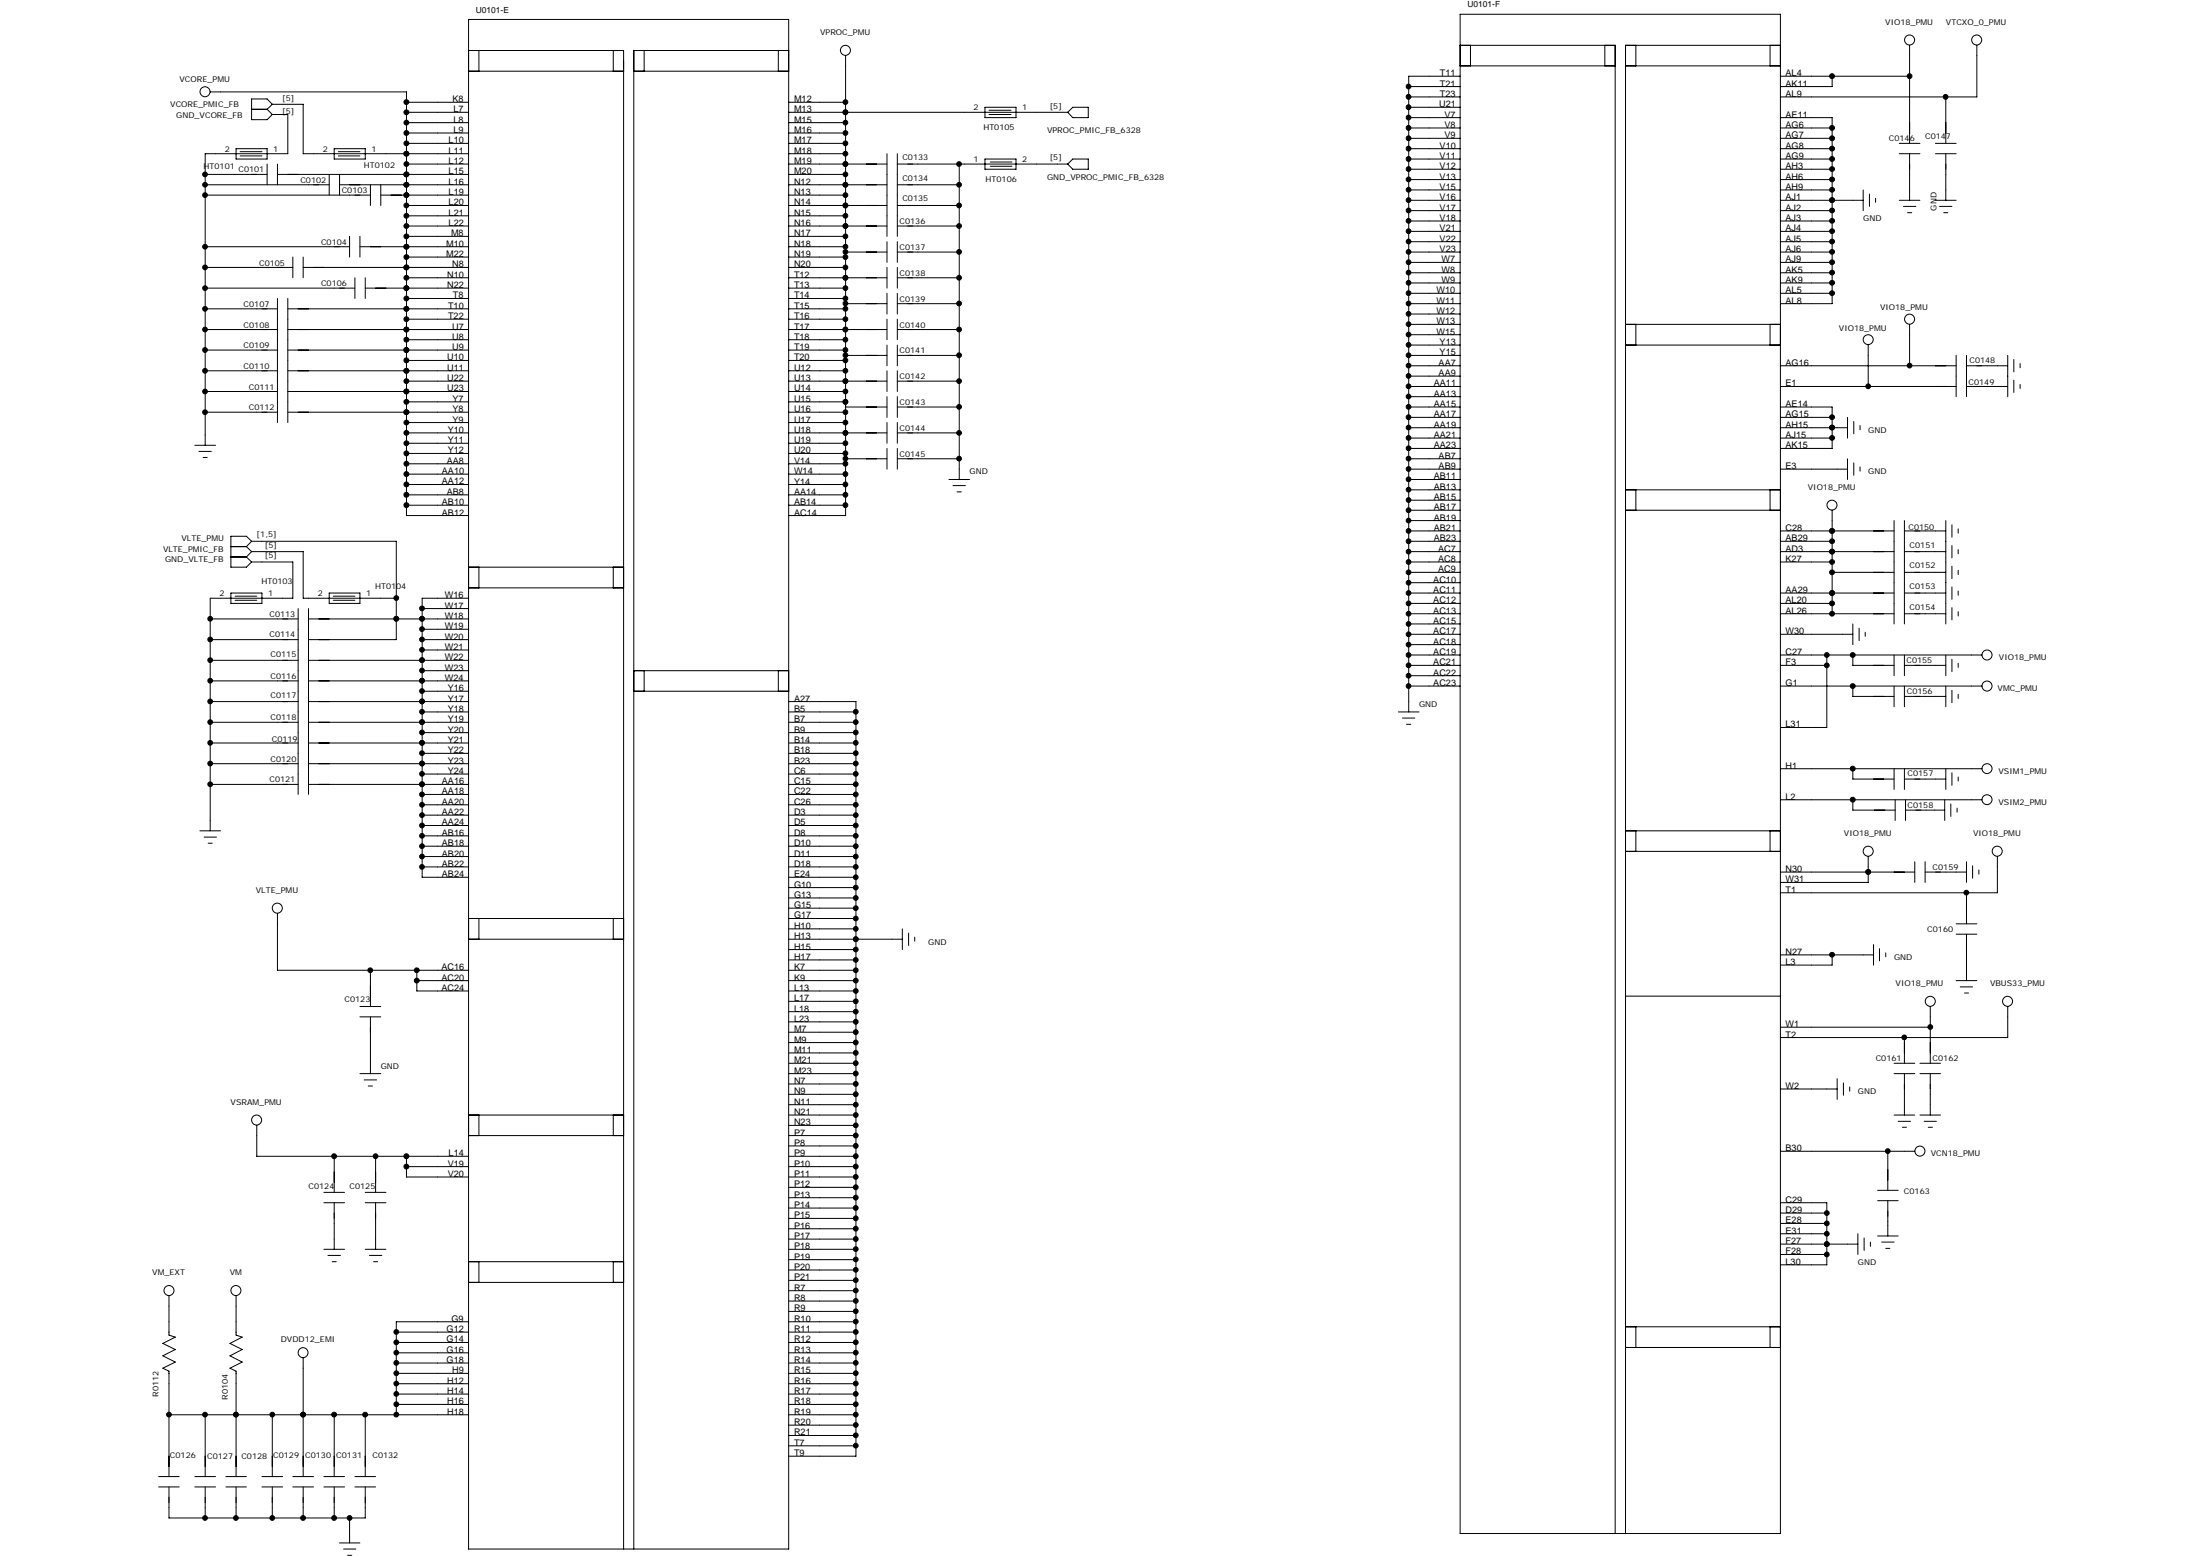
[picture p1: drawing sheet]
<svg xmlns="http://www.w3.org/2000/svg" width="297mm" height="210mm" viewBox="0 0 297 210" stroke-linecap="round" stroke-linejoin="round" font-family="sans-serif">
<g fill="none" stroke="#000" stroke-width=".14">
<path d="M28.4 12.4h26.5v1.4M34 14.8h2.1M36.1 14.8l.7 .7M36.8 14.1h4.1v6.6h22.4M36.8 15.5h2.1v5.2h-11.2v39.4M36.8 14.1l-.7 .7M36.8 14.1l-.7-.7h-2.1v2.8h2.1l.7-.7M54.9 13.8v1.4h8.4M54.9 13.8h8.4M54.9 16.6h8.4M54.9 17.9h8.4M54.9 19.3h8.4"/>
<path d="M54.9 15.2v8.3M63.3 2.6h43.2v206.4h-43.2zM63.3 6.8h20.9v202.2M63.3 9.6h20.9M64.7 6.8v2.8M82.8 6.8v2.8M85.6 9.6h20.9M87 6.8v2.8M105.1 6.8v2.8M106.5 16.6h7.7v1.3M106.5 15.2h37.7M106.5 6.8h-20.9v202.2"/>
<path d="M106.5 13.8h7.7M106.5 17.9h7.7M106.5 19.3h7.7M114.2 17.9v51.7h-7.7M114.2 7.5v9.1M133 14.5h4.2v1.4h-4.2zM133.5 15.5h3M133.5 14.9h3M144.2 15.2l.6-.7h2.1v1.4h-2.1zM190.2 13.1h6.9M190.2 18.7h6.9M190.2 11.7h6.9"/>
<path d="M190.2 15.9h6.9M190.2 17.3h6.9M190.2 14.5h6.9M197.1 1.9h43.3v205h-43.3zM197.1 6.1h21v200.8M197.1 8.9h21M197.1 10.3h-6.9v16.7M198.5 6.1v2.8M216.7 6.1v2.8M219.5 8.9h20.9M220.9 6.1v2.8M239 6.1v2.8"/>
<path d="M240.4 6.1h-20.9v200.8M240.4 10.3h17.4M240.4 18.7h7M240.4 15.9h7v25.1h-7M240.4 17.3h7M247.4 10.3v1.4h-7M256.4 19.3h2.8M257.8 6.1v13.2M261.3 19.3h2.8M262.7 13.1v6.2M266.9 6.1v7h-26.5M27.7 23.5h8.4"/>
<path d="M27.7 36.1h11.8M27.7 24.9h16.7M27.7 26.3h22.3M27.7 33.3h19.5M27.7 38.9h20.2M31.9 20.1h4.2v1.4h-4.2zM32.4 21h3M32.4 20.5h3M36.1 22.1v2.8M37.5 23.5h25.8M37.5 22.1v2.8M39.5 34.7v2.8"/>
<path d="M40.9 34.7v2.8M44.4 23.5v2.8M45.1 20.1h4.2v1.4h-4.2zM45.7 21h2.9M45.7 20.5h2.9M45.8 24.9h17.5M45.8 23.5v2.8M47.2 31.9v2.8M47.9 37.5v2.8M48.6 33.3h14.7M48.6 31.9v2.8M49.3 38.9h14"/>
<path d="M49.3 37.5v2.8M50 24.9v2.8M51.4 26.3h11.9M51.4 24.9v2.8M54.9 23.5v8.4M54.9 23.5h.1M54.9 33.3v2.8h-14M54.9 33.3h.1M54.9 22.1h8.4M54.9 27.7h8.4M54.9 29.1h8.4M54.9 30.5h8.4"/>
<path d="M54.9 34.7h8.4M54.9 37.5v32.1h8.4M54.9 37.5h8.4M63.3 31.9h-8.4v1.4M63.3 36.1h-8.4v1.4M106.5 29.1h7.7M106.5 22.1h13.3M106.5 24.9h13.3M106.5 27.7h13.3M106.5 37.5h13.3M106.5 23.5h7.7M106.5 36.1h7.7"/>
<path d="M106.5 20.7h7.7M106.5 26.3h7.7M106.5 30.5h13.3M106.5 34.7h7.7M106.5 31.9h7.7M106.5 33.3h7.7M106.5 38.9h7.7M114.2 30.5h.1M114.2 34h5.6M119.8 20.7v11.2M119.8 32.6v2.8M119.8 36.1v2.8"/>
<path d="M119.8 39.6v2.8M121.2 22.1h23M121.2 24.9h8.3M121.2 27.7h8.3M121.2 30.5h8.3M121.2 37.5h8.3M121.2 34h8.3M121.2 20.7v11.2M121.2 32.6v2.8M121.2 36.1v2.8M121.2 39.6v2.8M129.5 22.1v42.6"/>
<path d="M133 21.5h4.2v1.3h-4.2zM133.7 22.4h2.9M133.7 21.9h2.9M144.2 22.1l.6-.6h2.1v1.3h-2.1zM190.2 27v1.4h6.9M190.2 31.2v1.4h6.9M190.2 39.6h6.9M190.2 20.1h6.9M190.2 21.5h6.9M190.2 22.8h6.9M190.2 24.2h6.9M190.2 25.6h6.9"/>
<path d="M190.2 27h6.9M190.2 29.8h6.9M190.2 31.2h6.9M190.2 34h6.9M190.2 35.4h6.9M190.2 36.8h6.9M190.2 38.2h6.9M190.2 28.4v2.8M190.2 32.6v16.8M240.4 27h11.2M240.4 39.6h7M240.4 20.1h7"/>
<path d="M240.4 21.5h7M240.4 22.8h7M240.4 24.2h7M240.4 25.6h7M240.4 28.4h7M240.4 29.8h7M240.4 31.2h7M240.4 32.6h7M240.4 34h7M240.4 35.4h7M240.4 36.8h7M240.4 38.2h7"/>
<path d="M247.4 27h.1M251.6 25.6v2.8M252.4 26.2v1.7M253.2 26.8v.5M256.4 20.7h2.8M256.4 27h2.8M257 27.9h1.7M257.6 28.7h.5M257.8 20.7v6.3M261.3 20.7h2.8M261.3 27h2.8M261.9 27.9h1.6"/>
<path d="M262.4 28.7h.6M262.7 20.7v6.3M27.7 47.2h9.8M27.7 52.8h9.8M27.7 55.6h9.8M27.7 41.7h9.8M27.7 44.5h9.8M27.7 50h9.8M37.5 40.3v16.7M38.9 52.8h24.4M38.9 47.2h24.4M38.9 44.5h24.4"/>
<path d="M38.9 41.7h24.4M38.9 50h24.4M38.9 55.6h24.4M38.9 40.3v16.7M54.9 40.3h8.4M54.9 45.8h8.4M54.9 48.6h8.4M54.9 54.2h8.4M54.9 57h8.4M54.9 58.4h8.4M54.9 59.8h8.4M54.9 43.1h8.4"/>
<path d="M54.9 51.4h8.4M106.5 44.5h13.3M106.5 54.2h7.7v.7h5.6M106.5 40.3h7.7M106.5 45.8h7.7M106.5 47.2h7.7M106.5 48.6h7.7M106.5 52.8h7.7M106.5 55.6h7.7M106.5 57h7.7M106.5 58.4h13.3M106.5 59.8h7.7"/>
<path d="M106.5 41.7h7.7M106.5 43.1h7.7M106.5 50h7.7M106.5 51.4h13.3M114.2 58.4h.1M114.2 51.4h.1M114.2 41h5.6M114.2 48h5.6M119.8 43.1v2.7M119.8 46.6v2.8M119.8 50v2.8M119.8 53.5v2.8"/>
<path d="M119.8 57v2.8M121.2 58.4h8.3M121.2 44.5h8.3M121.2 51.4h8.3M121.2 54.9h8.3M121.2 41h8.3M121.2 48h8.3M121.2 43.1v2.7M121.2 46.6v2.8M121.2 50v2.8M121.2 53.5v2.8M121.2 57v2.8"/>
<path d="M190.2 49.4v1.4h6.9M190.2 59.1v1.4h6.9M190.2 49.4h6.9M190.2 43.8h6.9M190.2 46.6h6.9M190.2 52.2h6.9M190.2 54.9h6.9M190.2 59.1h6.9M190.2 41h6.9M190.2 57.7h6.9M190.2 56.3h6.9M190.2 42.4h6.9"/>
<path d="M190.2 45.2h6.9M190.2 48h6.9M190.2 53.5h6.9M190.2 50.8v8.3M219.5 43.8h20.9M219.5 46.6h20.9M220.9 43.8v2.8M239 43.8v2.8M240.4 57.7h9M240.4 49.4h23.7M240.4 52.2h23.7M240.4 54.9h7v5.6h-7"/>
<path d="M240.4 59.1h7M240.4 56.3h7M247.4 57.7h.1M249.4 56.3v2.8M250.3 56.9v1.6M251.1 57.4v.6M252.2 46.6v5.6M257.8 43.8v5.6M264.1 48v5.5M265.5 48v5.5M265.5 49.4h5.6M265.5 52.2h5.6"/>
<path d="M271.1 48v5.5M271.9 48.5v1.7M271.9 51.3v1.7M272.8 49.1v.5M272.8 51.9v.5M26.3 60.1h2.8M26.9 60.9h1.6M27.4 61.7h.6M31.2 75.2h2.1M31.2 73.8h2.1M33.3 75.2l.7 .6M33.3 73.8l.7 .6"/>
<path d="M34 73h19.5v13.3h-11.8M34 74.4h6.9v6.3h12.6M34 75.8h5.5v4.9h-11.1v5.6M34 73l-.7-.6h-2.1v4.1h2.1l.7-.7M34 74.4l-.7 .8M34 73l-.7 .8M54.9 61.2h8.4M54.9 62.6h8.4M54.9 64h8.4M54.9 65.4h8.4M54.9 66.8h8.4M54.9 68.2h8.4"/>
<path d="M63.3 79.3h20.9M63.3 76.5h20.9M64.7 76.5v2.8M82.8 76.5v2.8M106.5 61.2h7.7M106.5 62.6h7.7M106.5 64h7.7M106.5 65.4h7.7M106.5 66.8h7.7M106.5 68.2h7.7M114.2 61.9h5.6M119.8 60.5v2.8"/>
<path d="M121.2 61.9h8.3M121.2 60.5v2.8M128.1 64.7h2.8M128.7 65.5h1.6M129.2 66.4h.6M190.2 64.7v1.4h6.9M190.2 77.2h6.9M190.2 74.4h6.9M190.2 68.9h6.9M190.2 63.3h6.9M190.2 75.8h6.9M190.2 71.6h6.9"/>
<path d="M190.2 73h6.9M190.2 61.9h6.9M190.2 64.7h6.9M190.2 67.5h6.9M190.2 70.3h6.9M190.2 78.6h6.9M190.2 60.5v4.2M190.2 66.1v15.3M219.5 68.9h20.9M219.5 66.1h20.9M220.9 66.1v2.8M239 66.1v2.8"/>
<path d="M240.4 74.4h15.3M240.4 63.3h9M240.4 75.8h7M240.4 71.6h15.3M240.4 73h7M247.4 71.6h.1M247.4 77.2h8.3M247.4 68.9v13.9M249.4 61.9v2.8M250.3 62.5v1.6M251.1 63v.6M255.7 70.3v13.9"/>
<path d="M257.1 70.3v13.9M257.1 77.2h5.6M257.1 74.4h5.6M257.1 71.6h5.6M262.7 70.3v13.9M263.5 70.8v1.7M263.5 73.6v1.7M263.5 76.4v1.7M263.5 79.2v1.7M264.4 71.4v.5M264.4 74.2v.5M264.4 77v.5"/>
<path d="M264.4 79.8v.5M28.4 86.3v2.8h11.9M28.4 89.1v2.8h11.9M28.4 97.5v2.8h11.9M28.4 97.5h11.9M28.4 86.3h11.9M28.4 83.5h11.9M28.4 94.7h11.9M28.4 91.9v5.6M31.2 80h4.2v1.4h-4.2zM31.7 81h3M31.7 80.5h3"/>
<path d="M40.3 82.1v25.1M41.7 91.9h21.6M41.7 89.1h21.6M41.7 94.7h21.6M41.7 83.5h21.6M41.7 82.1v25.1M41.7 97.5h15.3M44.4 80h4.2v1.4h-4.2zM45 81h2.9M45 80.5h2.9M57 97.5h.1M57 86.3h6.3"/>
<path d="M57 90.5h6.3M57 93.3h6.3M57 82.1h6.3M57 84.9h6.3M57 87.7h6.3M57 96.1h6.3M57 98.9h6.3M57 98.9v19.5h6.3M63.3 97.5h-6.3v1.4M63.3 80.7h-6.3v16.8M85.6 90.5h20.9M85.6 93.3h20.9"/>
<path d="M87 90.5v2.8M105.1 90.5v2.8M106.5 94.7h9.1v1.4h-9.1M106.5 98.9h9.1M115.6 96.1v1.4h-9.1M115.6 97.5v7M188.8 96.1h2.8M189.4 96.9h1.6M189.9 97.7h.6M190.2 89.8h6.9M190.2 80h6.9M190.2 92.6h6.9"/>
<path d="M190.2 88.4h6.9M190.2 85.6h6.9M190.2 82.8h6.9M190.2 84.2h6.9M190.2 87h6.9M190.2 91.2h6.9M190.2 82.8v13.3M197.1 81.4h-6.9v1.4M240.4 80h15.3M240.4 92.6h27.2M240.4 89.8h6.3M240.4 88.4h6.3"/>
<path d="M240.4 85.6h9.8M240.4 81.4h7M240.4 82.8h15.3M246.7 88.4h20.9M246.7 88.4v9.8h-6.3M250.2 88.4v1.4h5.5M250.2 92.6v1.4h5.5M250.2 84.2v2.8M251 84.8v1.6M251.8 85.3v.6M255.7 88.4v2.8M255.7 92.6v2.8"/>
<path d="M257.1 89.8h5.6M257.1 88.4v2.8M257.1 92.6v2.8M257.1 80h5.6M257.1 82.8h5.6M257.1 94h5.6M262.7 88.4v2.8M262.7 92.6v2.8M263.5 82v1.7M263.5 89v1.6M263.5 93.2v1.6M264.4 82.5v.6"/>
<path d="M264.4 89.5v.6M264.4 93.7v.6M27 112.1h2.8M27.6 113h1.6M28.1 113.8h.6M28.4 103.1h11.9M28.4 105.9h11.9M28.4 100.3v11.8M41.7 103.1h21.6M41.7 100.3h21.6M41.7 105.9h21.6M57 105.9h.1"/>
<path d="M57 101.7h6.3M57 104.5h6.3M57 107.2h6.3M57 108.6h6.3M57 110h6.3M57 111.4h6.3M57 112.8h6.3M57 114.2h6.3M57 115.6h6.3M57 117h6.3M106.5 103.1h9.1M106.5 100.3h9.1"/>
<path d="M106.5 101.7h9.1M106.5 104.5h9.1M106.5 108.6h9.1M106.5 111.4h9.1M106.5 112.8h9.1M106.5 115.6h9.1M106.5 117h9.1M106.5 119.8h9.1M115.6 118.4v9.7M115.6 104.5v1.4h-9.1M115.6 105.9v1.3h-9.1M115.6 108.6v1.4h-9.1"/>
<path d="M115.6 112.8v1.4h-9.1M115.6 117v1.4h-9.1M115.6 107.2v1.4M115.6 110v2.8M115.6 114.2v2.8M219.5 112.1h20.9M219.5 114.9h20.9M220.9 112.1v2.8M239 112.1v2.8M240.4 103.7h27.2M240.4 107.9h27.2M240.4 117.7h18.1"/>
<path d="M250.2 103.7v1.4h5.5M250.2 107.9v1.4h5.7M252.2 115.6v3.5h-11.8M255.7 103.7v2.8M255.9 107.9v2.8M257.1 103.7v2.8M257.1 105.1h5.6M257.3 109.3h5.3M257.3 107.9v2.8M258.5 116.3v2.8M259.9 117.7h5.6M259.9 116.3v2.8"/>
<path d="M262.6 107.9v2.8M262.7 103.7v2.8M263.4 108.5v1.7M263.5 104.3v1.7M264.2 109.1v.5M264.4 104.9v.5M265.5 116.3v2.8M266.3 116.8v1.7M267.2 117.4v.6M269.7 115.6v4.9h-29.3M37.5 123.3v7.6h25.8M48.6 137.2h2.8"/>
<path d="M48.6 135.8h2.8M50 130.9v4.9M50 137.2v7.7M56.3 132.3h7M56.3 130.9v2.8h7M63.3 126.7h20.9M63.3 124h20.9M64.7 124v2.7M82.8 124v2.7M106.5 126.7h15.3M106.5 124h9.1M106.5 130.9h9.1"/>
<path d="M106.5 132.3h9.1M106.5 133.7h9.1M106.5 121.2h9.1M106.5 122.6h9.1M106.5 125.3h9.1M106.5 128.1h9.1M106.5 129.5h9.1M106.5 135.1h9.1M106.5 136.5h9.1M106.5 137.9h9.1M106.5 139.3h9.1M115.6 128.1v21"/>
<path d="M121.8 125.3v2.8M122.7 125.9v1.7M123.5 126.5v.5M219.5 134.4h20.9M240.4 128.9h12.6M240.4 138.6h20.2M247.4 128.9v1.3h-7M253 127.5v2.7M253.8 128v1.7M254.6 128.6v.5M260.6 135.8v7.7M264.1 132.3h2.8"/>
<path d="M264.1 126.1h2.8M264.1 124.7h2.8M264.7 133.2h1.6M265.2 134h.6M265.5 120.5v4.2M265.5 126.1v6.2M271.1 135.8v4.2h-30.7M34.7 151.9v4.1h28.6M45.1 156v4.9M48.6 144.9h2.8M49.2 145.7h1.6M49.7 146.6h.6"/>
<path d="M50.7 156v4.9M54.9 157.4h8.4M54.9 156v2.8h8.4M63.3 150.5h20.9M63.3 153.2h20.9M64.7 150.5v2.7M82.8 150.5v2.7M106.5 149.1h9.1v1.4M106.5 150.5h9.1M106.5 153.2h9.1M106.5 157.4h9.1M106.5 158.8h9.1"/>
<path d="M106.5 156h9.1M106.5 140.7h9.1M106.5 142.1h9.1M106.5 143.5h9.1M106.5 144.9h9.1M106.5 146.3h9.1M106.5 147.7h9.1M106.5 151.9h9.1M106.5 154.6h9.1M115.6 150.5v46h-9.1M240.4 147h7.6M240.4 155.4h14.5"/>
<path d="M248 145.6v2.8M248.9 146.1v1.7M249.7 146.7v.6M255.7 150.5h2.8M255.7 143.5h2.8M255.7 144.9h2.8M256.3 151.3h1.7M256.9 152.1h.5M257.1 140v3.5M257.1 144.9v5.6M258.5 155.4h-3.6v5.2M259.2 150.5h2.8"/>
<path d="M259.2 143.5h2.8M259.2 144.9h2.8M259.8 151.3h1.6M260.3 152.1h.6M260.6 144.9v5.6M22.8 174.9v5.3l.9 .2-1.7 .9 1.7 .8-1.7 .9 1.7 .8-1.7 .8 .8 .4v14.3M31.9 174.9v5.3l.8 .2-1.7 .9 1.7 .8-1.7 .9 1.7 .8-1.7 .8 .9 .4v14.3M43.7 162.3h2.8M43.7 160.9h2.8M43.7 168.6h2.8M44.3 169.4h1.7M44.8 170.3h.6"/>
<path d="M45.1 162.3v6.3M49.3 162.3h2.8M49.3 160.9h2.8M49.3 168.6h2.8M49.9 169.4h1.7M50.4 170.3h.6M50.7 162.3v6.3M53.5 179.8h9.8M63.3 170.3h20.9M63.3 173.1h20.9M63.3 178.4h-9.8v4.2M64.7 170.3v2.8"/>
<path d="M82.8 170.3v2.8M106.5 178.4h9.1M106.5 179.8h9.1M106.5 160.2h9.1M106.5 161.6h9.1M106.5 163h9.1M106.5 164.4h9.1M106.5 165.8h9.1M106.5 167.2h9.1M106.5 168.6h9.1M106.5 170h9.1M106.5 171.4h9.1"/>
<path d="M106.5 172.8h9.1M106.5 174.2h9.1M106.5 175.6h9.1M106.5 177h9.1M219.5 179h20.9M220.9 179v2.8M239 179v2.8M240.4 162.3h6.3v8.4h-6.3M240.4 163.7h6.3M240.4 165.1h6.3M240.4 166.5h6.3M240.4 167.9h10.4"/>
<path d="M240.4 169.3h6.3M246.7 167.9h.1M250.8 166.5v2.8M251.7 167.1v1.6M252.5 167.6v.6M253.5 162h2.8M253.5 160.6h2.8M253.5 166.8h2.8M254.1 167.6h1.6M254.6 168.5h.6M254.9 162v4.8M21.4 199.3h2.8"/>
<path d="M22.8 190.9h22.3M26.3 199.3h2.8M27.7 190.9v8.4M30.5 199.3h2.8M35.4 199.3h2.8M36.8 190.9v8.4M39.5 199.3h2.8M40.9 183.2v16.1M43.7 199.3h2.8M45.1 190.9h8.4M45.1 190.9v8.4M47.9 199.3h2.8"/>
<path d="M49.3 190.9v8.4M53.5 181.2h9.8M53.5 186.7h9.8M53.5 190.9h9.8M53.5 186.7v1.4M63.3 189.5h-9.8v1.4M63.3 188.1h-9.8v1.4M63.3 185.3h-9.8v1.4M63.3 183.9h-9.8v1.4M63.3 182.6h-9.8v1.3M106.5 181.2h9.1M106.5 182.6h9.1"/>
<path d="M106.5 183.9h9.1M106.5 185.3h9.1M106.5 186.7h9.1M106.5 188.1h9.1M106.5 189.5h9.1M106.5 190.9h9.1M106.5 192.3h9.1M106.5 193.7h9.1M106.5 195.1h9.1M219.5 181.8h20.9M21.4 200.7h2.8M22.8 200.7v4.2h26.5v-4.2"/>
<path d="M26.3 200.7h2.8M27.7 200.7v4.2M30.5 200.7h2.8M31.9 200.7v4.2M35.4 200.7h2.8M36.8 200.7v4.2M39.5 200.7h2.8M40.9 200.7v4.2M43.7 200.7h2.8M45.1 200.7v4.2M45.8 208.2h2.8M46.4 209h1.6"/>
<path d="M46.9 209.9h.6M47.2 204.9v3.3M47.9 200.7h2.8"/>
<circle cx="27.7" cy="12.4" r=".68"/>
<circle cx="114.1" cy="6.8" r=".68"/>
<circle cx="257.8" cy="5.4" r=".68"/>
<circle cx="266.9" cy="5.4" r=".68"/>
<circle cx="252.2" cy="45.8" r=".67"/>
<circle cx="257.8" cy="43.1" r=".68"/>
<circle cx="247.4" cy="68.2" r=".67"/>
<circle cx="268.3" cy="92.6" r=".68"/>
<circle cx="268.3" cy="88.4" r=".68"/>
<circle cx="252.2" cy="114.9" r=".68"/>
<circle cx="268.3" cy="107.9" r=".67"/>
<circle cx="268.3" cy="103.7" r=".67"/>
<circle cx="269.7" cy="114.9" r=".68"/>
<circle cx="37.4" cy="122.6" r=".68"/>
<circle cx="260.6" cy="135.1" r=".68"/>
<circle cx="271.1" cy="135.1" r=".68"/>
<circle cx="34.6" cy="151.1" r=".68"/>
<circle cx="259.2" cy="155.3" r=".68"/>
<circle cx="22.8" cy="174.2" r=".68"/>
<circle cx="31.9" cy="174.2" r=".68"/>
<circle cx="40.9" cy="182.5" r=".67"/>
</g>
<g fill="#000" stroke="#000" stroke-width=".14">
<circle cx="54.9" cy="19.3" r=".33"/>
<circle cx="54.9" cy="16.5" r=".33"/>
<circle cx="54.9" cy="15.2" r=".33"/>
<circle cx="54.9" cy="13.8" r=".33"/>
<circle cx="54.9" cy="17.9" r=".33"/>
<circle cx="114.1" cy="19.3" r=".32"/>
<circle cx="114.1" cy="16.5" r=".32"/>
<circle cx="114.1" cy="15.2" r=".32"/>
<circle cx="114.1" cy="13.8" r=".32"/>
<circle cx="114.1" cy="17.9" r=".32"/>
<circle cx="190.2" cy="17.3" r=".32"/>
<circle cx="190.2" cy="13.1" r=".32"/>
<circle cx="190.2" cy="18.7" r=".32"/>
<circle cx="190.2" cy="15.9" r=".32"/>
<circle cx="190.2" cy="11.7" r=".32"/>
<circle cx="190.2" cy="14.5" r=".32"/>
<circle cx="247.4" cy="17.3" r=".33"/>
<circle cx="247.4" cy="18.7" r=".33"/>
<circle cx="247.4" cy="10.3" r=".33"/>
<circle cx="257.8" cy="10.3" r=".32"/>
<circle cx="262.7" cy="13.1" r=".33"/>
<circle cx="27.7" cy="24.9" r=".32"/>
<circle cx="27.7" cy="26.3" r=".32"/>
<circle cx="27.7" cy="23.5" r=".32"/>
<circle cx="27.7" cy="38.9" r=".32"/>
<circle cx="27.7" cy="33.3" r=".32"/>
<circle cx="27.7" cy="36.1" r=".32"/>
<circle cx="54.9" cy="26.3" r=".33"/>
<circle cx="54.9" cy="24.9" r=".33"/>
<circle cx="54.9" cy="27.7" r=".33"/>
<circle cx="54.9" cy="30.5" r=".33"/>
<circle cx="54.9" cy="31.9" r=".33"/>
<circle cx="54.9" cy="37.5" r=".33"/>
<circle cx="54.9" cy="23.5" r=".33"/>
<circle cx="54.9" cy="38.9" r=".33"/>
<circle cx="54.9" cy="22.1" r=".33"/>
<circle cx="54.9" cy="20.7" r=".33"/>
<circle cx="54.9" cy="29.1" r=".33"/>
<circle cx="54.9" cy="33.3" r=".33"/>
<circle cx="54.9" cy="34.7" r=".33"/>
<circle cx="54.9" cy="36.1" r=".33"/>
<circle cx="114.1" cy="24.9" r=".32"/>
<circle cx="114.1" cy="31.9" r=".32"/>
<circle cx="114.1" cy="30.5" r=".32"/>
<circle cx="114.1" cy="26.3" r=".32"/>
<circle cx="114.1" cy="27.7" r=".32"/>
<circle cx="114.1" cy="38.9" r=".32"/>
<circle cx="114.1" cy="34" r=".32"/>
<circle cx="114.1" cy="37.5" r=".32"/>
<circle cx="114.1" cy="23.5" r=".32"/>
<circle cx="114.1" cy="22.1" r=".32"/>
<circle cx="114.1" cy="20.7" r=".32"/>
<circle cx="114.1" cy="29.1" r=".32"/>
<circle cx="114.1" cy="33.3" r=".32"/>
<circle cx="114.1" cy="34.7" r=".32"/>
<circle cx="114.1" cy="36.1" r=".32"/>
<circle cx="129.5" cy="27.7" r=".32"/>
<circle cx="129.5" cy="24.9" r=".32"/>
<circle cx="129.5" cy="30.5" r=".32"/>
<circle cx="129.5" cy="37.5" r=".32"/>
<circle cx="129.5" cy="34" r=".32"/>
<circle cx="129.5" cy="22.1" r=".32"/>
<circle cx="190.2" cy="20.1" r=".32"/>
<circle cx="190.2" cy="21.5" r=".32"/>
<circle cx="190.2" cy="24.2" r=".32"/>
<circle cx="190.2" cy="36.8" r=".32"/>
<circle cx="190.2" cy="25.6" r=".32"/>
<circle cx="190.2" cy="22.8" r=".32"/>
<circle cx="190.2" cy="35.4" r=".32"/>
<circle cx="190.2" cy="38.2" r=".32"/>
<circle cx="190.2" cy="39.6" r=".32"/>
<circle cx="190.2" cy="34" r=".32"/>
<circle cx="190.2" cy="32.6" r=".32"/>
<circle cx="190.2" cy="27" r=".32"/>
<circle cx="190.2" cy="28.4" r=".32"/>
<circle cx="190.2" cy="31.2" r=".32"/>
<circle cx="190.2" cy="29.8" r=".32"/>
<circle cx="247.4" cy="20.1" r=".33"/>
<circle cx="247.4" cy="21.5" r=".33"/>
<circle cx="247.4" cy="36.8" r=".33"/>
<circle cx="247.4" cy="24.2" r=".33"/>
<circle cx="247.4" cy="25.6" r=".33"/>
<circle cx="247.4" cy="39.6" r=".33"/>
<circle cx="247.4" cy="38.2" r=".33"/>
<circle cx="247.4" cy="35.4" r=".33"/>
<circle cx="247.4" cy="22.8" r=".33"/>
<circle cx="247.4" cy="34" r=".33"/>
<circle cx="247.4" cy="32.6" r=".33"/>
<circle cx="247.4" cy="27" r=".33"/>
<circle cx="247.4" cy="28.4" r=".33"/>
<circle cx="247.4" cy="29.8" r=".33"/>
<circle cx="247.4" cy="31.2" r=".33"/>
<circle cx="27.7" cy="47.2" r=".32"/>
<circle cx="27.7" cy="55.6" r=".32"/>
<circle cx="27.7" cy="52.8" r=".32"/>
<circle cx="27.7" cy="50" r=".32"/>
<circle cx="27.7" cy="41.7" r=".32"/>
<circle cx="27.7" cy="44.5" r=".32"/>
<circle cx="54.9" cy="48.6" r=".33"/>
<circle cx="54.9" cy="45.8" r=".33"/>
<circle cx="54.9" cy="47.2" r=".33"/>
<circle cx="54.9" cy="55.6" r=".33"/>
<circle cx="54.9" cy="52.8" r=".33"/>
<circle cx="54.9" cy="50" r=".33"/>
<circle cx="54.9" cy="43.1" r=".33"/>
<circle cx="54.9" cy="40.3" r=".33"/>
<circle cx="54.9" cy="41.7" r=".33"/>
<circle cx="54.9" cy="58.4" r=".33"/>
<circle cx="54.9" cy="51.4" r=".33"/>
<circle cx="54.9" cy="59.8" r=".33"/>
<circle cx="54.9" cy="44.5" r=".33"/>
<circle cx="54.9" cy="54.2" r=".33"/>
<circle cx="54.9" cy="57" r=".33"/>
<circle cx="114.1" cy="48.6" r=".32"/>
<circle cx="114.1" cy="45.8" r=".32"/>
<circle cx="114.1" cy="47.2" r=".32"/>
<circle cx="114.1" cy="55.6" r=".32"/>
<circle cx="114.1" cy="50" r=".32"/>
<circle cx="114.1" cy="47.9" r=".32"/>
<circle cx="114.1" cy="52.8" r=".32"/>
<circle cx="114.1" cy="41.7" r=".32"/>
<circle cx="114.1" cy="40.3" r=".32"/>
<circle cx="114.1" cy="43.1" r=".32"/>
<circle cx="114.1" cy="41" r=".32"/>
<circle cx="114.1" cy="58.4" r=".32"/>
<circle cx="114.1" cy="51.4" r=".32"/>
<circle cx="114.1" cy="59.8" r=".32"/>
<circle cx="114.1" cy="44.5" r=".32"/>
<circle cx="114.1" cy="54.2" r=".32"/>
<circle cx="114.1" cy="57" r=".32"/>
<circle cx="129.5" cy="47.9" r=".32"/>
<circle cx="129.5" cy="41" r=".32"/>
<circle cx="129.5" cy="51.4" r=".32"/>
<circle cx="129.5" cy="58.4" r=".32"/>
<circle cx="129.5" cy="44.5" r=".32"/>
<circle cx="129.5" cy="54.9" r=".32"/>
<circle cx="190.2" cy="47.9" r=".32"/>
<circle cx="190.2" cy="53.5" r=".32"/>
<circle cx="190.2" cy="45.1" r=".32"/>
<circle cx="190.2" cy="41" r=".32"/>
<circle cx="190.2" cy="50.7" r=".32"/>
<circle cx="190.2" cy="56.3" r=".32"/>
<circle cx="190.2" cy="59.1" r=".32"/>
<circle cx="190.2" cy="46.5" r=".32"/>
<circle cx="190.2" cy="57.7" r=".32"/>
<circle cx="190.2" cy="42.4" r=".32"/>
<circle cx="190.2" cy="43.7" r=".32"/>
<circle cx="190.2" cy="52.1" r=".32"/>
<circle cx="190.2" cy="49.3" r=".32"/>
<circle cx="190.2" cy="54.9" r=".32"/>
<circle cx="247.4" cy="56.3" r=".33"/>
<circle cx="247.4" cy="59.1" r=".33"/>
<circle cx="247.4" cy="57.7" r=".33"/>
<circle cx="252.2" cy="52.1" r=".32"/>
<circle cx="257.8" cy="49.3" r=".32"/>
<circle cx="54.9" cy="64" r=".33"/>
<circle cx="54.9" cy="66.8" r=".33"/>
<circle cx="54.9" cy="68.2" r=".33"/>
<circle cx="54.9" cy="65.4" r=".33"/>
<circle cx="54.9" cy="61.2" r=".33"/>
<circle cx="54.9" cy="62.6" r=".33"/>
<circle cx="114.1" cy="64" r=".32"/>
<circle cx="114.1" cy="66.8" r=".32"/>
<circle cx="114.1" cy="68.2" r=".32"/>
<circle cx="114.1" cy="65.4" r=".32"/>
<circle cx="114.1" cy="61.2" r=".32"/>
<circle cx="114.1" cy="62.6" r=".32"/>
<circle cx="114.1" cy="61.9" r=".32"/>
<circle cx="129.5" cy="61.9" r=".32"/>
<circle cx="190.2" cy="63.3" r=".32"/>
<circle cx="190.2" cy="78.6" r=".32"/>
<circle cx="190.2" cy="60.5" r=".32"/>
<circle cx="190.2" cy="68.9" r=".32"/>
<circle cx="190.2" cy="75.8" r=".32"/>
<circle cx="190.2" cy="66.1" r=".32"/>
<circle cx="190.2" cy="71.6" r=".32"/>
<circle cx="190.2" cy="61.9" r=".32"/>
<circle cx="190.2" cy="74.4" r=".32"/>
<circle cx="190.2" cy="77.2" r=".32"/>
<circle cx="190.2" cy="73" r=".32"/>
<circle cx="190.2" cy="64.7" r=".32"/>
<circle cx="190.2" cy="67.5" r=".32"/>
<circle cx="190.2" cy="70.2" r=".32"/>
<circle cx="247.4" cy="75.8" r=".33"/>
<circle cx="247.4" cy="71.6" r=".33"/>
<circle cx="247.4" cy="77.2" r=".33"/>
<circle cx="247.4" cy="74.4" r=".33"/>
<circle cx="247.4" cy="73" r=".33"/>
<circle cx="28.4" cy="97.4" r=".32"/>
<circle cx="28.4" cy="89.1" r=".32"/>
<circle cx="28.4" cy="86.3" r=".32"/>
<circle cx="28.4" cy="83.5" r=".32"/>
<circle cx="28.4" cy="91.9" r=".32"/>
<circle cx="28.4" cy="94.7" r=".32"/>
<circle cx="53.5" cy="83.5" r=".32"/>
<circle cx="53.5" cy="80.7" r=".32"/>
<circle cx="57" cy="93.3" r=".32"/>
<circle cx="57" cy="97.4" r=".32"/>
<circle cx="57" cy="98.8" r=".32"/>
<circle cx="57" cy="86.3" r=".32"/>
<circle cx="57" cy="89.1" r=".32"/>
<circle cx="57" cy="82.1" r=".32"/>
<circle cx="57" cy="84.9" r=".32"/>
<circle cx="57" cy="87.7" r=".32"/>
<circle cx="57" cy="83.5" r=".32"/>
<circle cx="57" cy="96.1" r=".32"/>
<circle cx="57" cy="91.9" r=".32"/>
<circle cx="57" cy="90.5" r=".32"/>
<circle cx="57" cy="94.7" r=".32"/>
<circle cx="115.5" cy="97.4" r=".32"/>
<circle cx="115.5" cy="98.8" r=".32"/>
<circle cx="115.5" cy="96.1" r=".32"/>
<circle cx="190.2" cy="91.2" r=".32"/>
<circle cx="190.2" cy="84.2" r=".32"/>
<circle cx="190.2" cy="89.8" r=".32"/>
<circle cx="190.2" cy="87" r=".32"/>
<circle cx="190.2" cy="81.4" r=".32"/>
<circle cx="190.2" cy="88.4" r=".32"/>
<circle cx="190.2" cy="92.6" r=".32"/>
<circle cx="190.2" cy="85.6" r=".32"/>
<circle cx="190.2" cy="82.8" r=".32"/>
<circle cx="190.2" cy="80" r=".32"/>
<circle cx="246.6" cy="89.8" r=".32"/>
<circle cx="246.6" cy="88.4" r=".32"/>
<circle cx="247.4" cy="81.4" r=".33"/>
<circle cx="247.4" cy="82.8" r=".33"/>
<circle cx="247.4" cy="80" r=".33"/>
<circle cx="250.2" cy="88.4" r=".33"/>
<circle cx="250.2" cy="92.6" r=".33"/>
<circle cx="28.4" cy="103" r=".32"/>
<circle cx="28.4" cy="105.8" r=".32"/>
<circle cx="28.4" cy="100.2" r=".32"/>
<circle cx="57" cy="108.6" r=".32"/>
<circle cx="57" cy="112.8" r=".32"/>
<circle cx="57" cy="103" r=".32"/>
<circle cx="57" cy="114.2" r=".32"/>
<circle cx="57" cy="115.6" r=".32"/>
<circle cx="57" cy="111.4" r=".32"/>
<circle cx="57" cy="100.2" r=".32"/>
<circle cx="57" cy="105.8" r=".32"/>
<circle cx="57" cy="101.6" r=".32"/>
<circle cx="57" cy="117" r=".32"/>
<circle cx="57" cy="107.2" r=".32"/>
<circle cx="57" cy="104.4" r=".32"/>
<circle cx="57" cy="110" r=".32"/>
<circle cx="115.5" cy="108.6" r=".32"/>
<circle cx="115.5" cy="112.8" r=".32"/>
<circle cx="115.5" cy="103" r=".32"/>
<circle cx="115.5" cy="118.4" r=".32"/>
<circle cx="115.5" cy="114.2" r=".32"/>
<circle cx="115.5" cy="117" r=".32"/>
<circle cx="115.5" cy="101.6" r=".32"/>
<circle cx="115.5" cy="111.4" r=".32"/>
<circle cx="115.5" cy="105.8" r=".32"/>
<circle cx="115.5" cy="107.2" r=".32"/>
<circle cx="115.5" cy="100.2" r=".32"/>
<circle cx="115.5" cy="115.6" r=".32"/>
<circle cx="115.5" cy="104.4" r=".32"/>
<circle cx="115.5" cy="110" r=".32"/>
<circle cx="115.5" cy="119.8" r=".32"/>
<circle cx="250.2" cy="103.7" r=".33"/>
<circle cx="250.2" cy="107.9" r=".33"/>
<circle cx="252.2" cy="117.7" r=".32"/>
<circle cx="50" cy="130.9" r=".32"/>
<circle cx="56.3" cy="132.3" r=".33"/>
<circle cx="56.3" cy="130.9" r=".33"/>
<circle cx="115.5" cy="139.3" r=".32"/>
<circle cx="115.5" cy="137.9" r=".32"/>
<circle cx="115.5" cy="123.9" r=".32"/>
<circle cx="115.5" cy="133.7" r=".32"/>
<circle cx="115.5" cy="128.1" r=".32"/>
<circle cx="115.5" cy="129.5" r=".32"/>
<circle cx="115.5" cy="132.3" r=".32"/>
<circle cx="115.5" cy="122.6" r=".32"/>
<circle cx="115.5" cy="121.2" r=".32"/>
<circle cx="115.5" cy="130.9" r=".32"/>
<circle cx="115.5" cy="136.5" r=".32"/>
<circle cx="115.5" cy="126.7" r=".32"/>
<circle cx="115.5" cy="125.3" r=".32"/>
<circle cx="115.5" cy="135.1" r=".32"/>
<circle cx="247.4" cy="128.8" r=".33"/>
<circle cx="257.1" cy="140" r=".32"/>
<circle cx="260.6" cy="138.6" r=".32"/>
<circle cx="265.5" cy="120.5" r=".32"/>
<circle cx="45.1" cy="156" r=".33"/>
<circle cx="50.7" cy="156" r=".32"/>
<circle cx="54.9" cy="156" r=".33"/>
<circle cx="54.9" cy="157.4" r=".33"/>
<circle cx="115.5" cy="140.7" r=".32"/>
<circle cx="115.5" cy="144.9" r=".32"/>
<circle cx="115.5" cy="156" r=".32"/>
<circle cx="115.5" cy="154.6" r=".32"/>
<circle cx="115.5" cy="158.8" r=".32"/>
<circle cx="115.5" cy="143.5" r=".32"/>
<circle cx="115.5" cy="153.2" r=".32"/>
<circle cx="115.5" cy="146.3" r=".32"/>
<circle cx="115.5" cy="157.4" r=".32"/>
<circle cx="115.5" cy="142.1" r=".32"/>
<circle cx="115.5" cy="147.7" r=".32"/>
<circle cx="115.5" cy="149.1" r=".32"/>
<circle cx="115.5" cy="151.9" r=".32"/>
<circle cx="115.5" cy="150.5" r=".32"/>
<circle cx="254.9" cy="155.3" r=".32"/>
<circle cx="53.5" cy="179.7" r=".32"/>
<circle cx="115.5" cy="160.2" r=".32"/>
<circle cx="115.5" cy="165.8" r=".32"/>
<circle cx="115.5" cy="164.4" r=".32"/>
<circle cx="115.5" cy="161.6" r=".32"/>
<circle cx="115.5" cy="163" r=".32"/>
<circle cx="115.5" cy="167.2" r=".32"/>
<circle cx="115.5" cy="179.7" r=".32"/>
<circle cx="115.5" cy="170" r=".32"/>
<circle cx="115.5" cy="175.6" r=".32"/>
<circle cx="115.5" cy="171.4" r=".32"/>
<circle cx="115.5" cy="178.3" r=".32"/>
<circle cx="115.5" cy="172.8" r=".32"/>
<circle cx="115.5" cy="168.6" r=".32"/>
<circle cx="115.5" cy="174.2" r=".32"/>
<circle cx="115.5" cy="177" r=".32"/>
<circle cx="246.6" cy="167.9" r=".32"/>
<circle cx="246.6" cy="165.1" r=".32"/>
<circle cx="246.6" cy="166.5" r=".32"/>
<circle cx="246.6" cy="163.7" r=".32"/>
<circle cx="246.6" cy="169.3" r=".32"/>
<circle cx="22.8" cy="190.9" r=".32"/>
<circle cx="27.7" cy="190.9" r=".32"/>
<circle cx="31.8" cy="190.9" r=".32"/>
<circle cx="36.8" cy="190.9" r=".32"/>
<circle cx="40.9" cy="190.9" r=".33"/>
<circle cx="45.1" cy="190.9" r=".33"/>
<circle cx="49.3" cy="190.9" r=".33"/>
<circle cx="53.5" cy="182.5" r=".32"/>
<circle cx="53.5" cy="181.1" r=".32"/>
<circle cx="53.5" cy="188.1" r=".32"/>
<circle cx="53.5" cy="185.3" r=".32"/>
<circle cx="53.5" cy="190.9" r=".32"/>
<circle cx="53.5" cy="186.7" r=".32"/>
<circle cx="53.5" cy="183.9" r=".32"/>
<circle cx="53.5" cy="189.5" r=".32"/>
<circle cx="115.5" cy="182.5" r=".32"/>
<circle cx="115.5" cy="193.7" r=".32"/>
<circle cx="115.5" cy="181.1" r=".32"/>
<circle cx="115.5" cy="188.1" r=".32"/>
<circle cx="115.5" cy="185.3" r=".32"/>
<circle cx="115.5" cy="192.3" r=".32"/>
<circle cx="115.5" cy="183.9" r=".32"/>
<circle cx="115.5" cy="186.7" r=".32"/>
<circle cx="115.5" cy="195.1" r=".32"/>
<circle cx="115.5" cy="190.9" r=".32"/>
<circle cx="115.5" cy="189.5" r=".32"/>
<circle cx="27.7" cy="204.8" r=".32"/>
<circle cx="31.8" cy="204.8" r=".32"/>
<circle cx="36.8" cy="204.8" r=".32"/>
<circle cx="40.9" cy="204.8" r=".33"/>
<circle cx="45.1" cy="204.8" r=".33"/>
<circle cx="47.2" cy="204.8" r=".32"/>
</g>
<g font-size="1.2">
<text x="194.4" y="10.3">T11</text>
<text x="194.4" y="11.7">T21</text>
<text x="241.1" y="10.3">AL4</text>
<text x="241.1" y="11.7">AK11</text>
<text x="61.1" y="13.8">K8</text>
<text x="61.2" y="15.2">L7</text>
<text x="61.2" y="16.6">L8</text>
<text x="61.2" y="17.9">L9</text>
<text x="107.2" y="16.6">M15</text>
<text x="107.2" y="17.9">M16</text>
<text x="107.2" y="13.8">M12</text>
<text x="107.2" y="15.2">M13</text>
<text x="194.3" y="14.5">U21</text>
<text x="194.4" y="13.1">T23</text>
<text x="195" y="15.9">V7</text>
<text x="195" y="17.3">V8</text>
<text x="241.1" y="13.1">AL9</text>
<text x="241.1" y="15.9">AE11</text>
<text x="241.1" y="17.3">AG6</text>
<text x="60.6" y="19.3">L10</text>
<text x="60.6" y="20.7">L11</text>
<text x="60.6" y="22.1">L12</text>
<text x="60.6" y="23.5">L15</text>
<text x="107.2" y="19.3">M17</text>
<text x="107.2" y="20.7">M18</text>
<text x="107.2" y="22.1">M19</text>
<text x="107.2" y="23.5">M20</text>
<text x="194.4" y="20.1">V10</text>
<text x="194.4" y="21.5">V11</text>
<text x="194.4" y="22.8">V12</text>
<text x="195" y="18.7">V9</text>
<text x="241.1" y="18.7">AG7</text>
<text x="241.1" y="20.1">AG8</text>
<text x="241.1" y="21.5">AG9</text>
<text x="241.1" y="22.8">AH3</text>
<text x="60.6" y="24.9">L16</text>
<text x="60.6" y="26.3">L19</text>
<text x="60.6" y="27.7">L20</text>
<text x="60.6" y="29.1">L21</text>
<text x="107.2" y="29.1">N15</text>
<text x="107.2" y="24.9">N12</text>
<text x="107.2" y="26.3">N13</text>
<text x="107.2" y="27.7">N14</text>
<text x="194.4" y="24.2">V13</text>
<text x="194.4" y="25.6">V15</text>
<text x="194.4" y="27">V16</text>
<text x="194.4" y="28.4">V17</text>
<text x="194.4" y="29.8">V18</text>
<text x="241.1" y="24.2">AH6</text>
<text x="241.1" y="25.6">AH9</text>
<text x="241.1" y="27">AJ1</text>
<text x="241.1" y="28.4">AJ2</text>
<text x="241.1" y="29.8">AJ3</text>
<text x="60.2" y="34.7">M22</text>
<text x="60.2" y="33.3">M10</text>
<text x="60.6" y="30.5">L22</text>
<text x="60.9" y="31.9">M8</text>
<text x="107.2" y="30.5">N16</text>
<text x="107.2" y="33.3">N18</text>
<text x="107.2" y="31.9">N17</text>
<text x="107.2" y="34.7">N19</text>
<text x="194.4" y="31.2">V21</text>
<text x="194.4" y="32.6">V22</text>
<text x="194.4" y="34">V23</text>
<text x="194.6" y="35.4">W7</text>
<text x="241.1" y="31.2">AJ4</text>
<text x="241.1" y="32.6">AJ5</text>
<text x="241.1" y="34">AJ6</text>
<text x="241.1" y="35.4">AJ9</text>
<text x="60.4" y="37.5">N10</text>
<text x="60.4" y="38.9">N22</text>
<text x="60.5" y="41.7">T10</text>
<text x="61" y="36.1">N8</text>
<text x="61.1" y="40.3">T8</text>
<text x="107.2" y="36.1">N20</text>
<text x="107.2" y="40.3">T14</text>
<text x="107.2" y="37.5">T12</text>
<text x="107.2" y="38.9">T13</text>
<text x="107.2" y="41.7">T15</text>
<text x="194" y="39.6">W10</text>
<text x="194" y="41">W11</text>
<text x="194.6" y="36.8">W8</text>
<text x="194.6" y="38.2">W9</text>
<text x="241.1" y="39.6">AL5</text>
<text x="241.1" y="36.8">AK5</text>
<text x="241.1" y="38.2">AK9</text>
<text x="241.1" y="41">AL8</text>
<text x="60.5" y="43.1">T22</text>
<text x="61" y="44.5">U7</text>
<text x="61" y="45.8">U8</text>
<text x="61" y="47.2">U9</text>
<text x="107.2" y="45.8">T18</text>
<text x="107.2" y="47.2">T19</text>
<text x="107.2" y="43.1">T16</text>
<text x="107.2" y="44.5">T17</text>
<text x="194" y="42.4">W12</text>
<text x="194" y="43.8">W13</text>
<text x="194" y="45.2">W15</text>
<text x="194.4" y="46.6">Y13</text>
<text x="194.4" y="48">Y15</text>
<text x="60.4" y="48.6">U10</text>
<text x="60.4" y="50">U11</text>
<text x="60.4" y="51.4">U22</text>
<text x="60.4" y="52.8">U23</text>
<text x="107.2" y="48.6">T20</text>
<text x="107.2" y="52.8">U14</text>
<text x="107.2" y="50">U12</text>
<text x="107.2" y="51.4">U13</text>
<text x="193.6" y="52.2">AA11</text>
<text x="193.6" y="53.5">AA13</text>
<text x="194.2" y="49.4">AA7</text>
<text x="194.2" y="50.8">AA9</text>
<text x="241.1" y="49.4">AG16</text>
<text x="241.1" y="52.2">E1</text>
<text x="60.4" y="58.4">Y10</text>
<text x="60.4" y="59.8">Y11</text>
<text x="61.1" y="54.2">Y7</text>
<text x="61.1" y="55.6">Y8</text>
<text x="61.1" y="57">Y9</text>
<text x="107.2" y="54.2">U15</text>
<text x="107.2" y="55.6">U16</text>
<text x="107.2" y="57">U17</text>
<text x="107.2" y="58.4">U18</text>
<text x="107.2" y="59.8">U19</text>
<text x="193.6" y="54.9">AA15</text>
<text x="193.6" y="56.3">AA17</text>
<text x="193.6" y="57.7">AA19</text>
<text x="193.6" y="59.1">AA21</text>
<text x="241.1" y="54.9">AE14</text>
<text x="241.1" y="59.1">AJ15</text>
<text x="241.1" y="57.7">AH15</text>
<text x="241.1" y="56.3">AG15</text>
<text x="59.7" y="64">AA10</text>
<text x="59.7" y="65.4">AA12</text>
<text x="60.3" y="62.6">AA8</text>
<text x="60.4" y="61.2">Y12</text>
<text x="107.2" y="61.2">U20</text>
<text x="107.2" y="62.6">V14</text>
<text x="107.2" y="64">W14</text>
<text x="107.2" y="65.4">Y14</text>
<text x="193.6" y="60.5">AA23</text>
<text x="193.6" y="64.7">AB11</text>
<text x="194.2" y="61.9">AB7</text>
<text x="194.2" y="63.3">AB9</text>
<text x="241.1" y="63.3">E3</text>
<text x="241.1" y="60.5">AK15</text>
<text x="59.7" y="68.2">AB10</text>
<text x="59.7" y="69.6">AB12</text>
<text x="60.3" y="66.8">AB8</text>
<text x="107.2" y="66.8">AA14</text>
<text x="107.2" y="68.2">AB14</text>
<text x="107.2" y="69.6">AC14</text>
<text x="193.6" y="66.1">AB13</text>
<text x="193.6" y="67.5">AB15</text>
<text x="193.6" y="68.9">AB17</text>
<text x="193.6" y="70.3">AB19</text>
<text x="193.6" y="71.6">AB21</text>
<text x="241.1" y="71.6">C28</text>
<text x="193.6" y="73">AB23</text>
<text x="194.2" y="74.4">AC7</text>
<text x="194.2" y="75.8">AC8</text>
<text x="194.2" y="77.2">AC9</text>
<text x="241.1" y="75.8">K27</text>
<text x="241.1" y="74.4">AD3</text>
<text x="241.1" y="73">AB29</text>
<text x="60" y="80.7">W16</text>
<text x="60" y="82.1">W17</text>
<text x="60" y="83.5">W18</text>
<text x="193.5" y="78.6">AC10</text>
<text x="193.5" y="80">AC11</text>
<text x="193.5" y="81.4">AC12</text>
<text x="193.5" y="82.8">AC13</text>
<text x="241.1" y="80">AA29</text>
<text x="241.1" y="81.4">AL20</text>
<text x="241.1" y="82.8">AL26</text>
<text x="60" y="84.9">W19</text>
<text x="60" y="86.3">W20</text>
<text x="60" y="87.7">W21</text>
<text x="60" y="89.1">W22</text>
<text x="193.5" y="84.2">AC15</text>
<text x="193.5" y="85.6">AC17</text>
<text x="193.5" y="87">AC18</text>
<text x="193.5" y="88.4">AC19</text>
<text x="193.5" y="89.8">AC21</text>
<text x="241.1" y="88.4">C27</text>
<text x="241.1" y="89.8">F3</text>
<text x="241.1" y="85.6">W30</text>
<text x="60" y="90.5">W23</text>
<text x="60" y="91.9">W24</text>
<text x="60.4" y="93.3">Y16</text>
<text x="60.4" y="94.7">Y17</text>
<text x="107.2" y="94.7">A27</text>
<text x="193.5" y="91.2">AC22</text>
<text x="193.5" y="92.6">AC23</text>
<text x="241.1" y="92.6">G1</text>
<text x="60.4" y="96.1">Y18</text>
<text x="60.4" y="97.5">Y19</text>
<text x="60.4" y="98.9">Y20</text>
<text x="60.4" y="100.3">Y21</text>
<text x="60.4" y="101.7">Y22</text>
<text x="107.2" y="96.1">B5</text>
<text x="107.2" y="97.5">B7</text>
<text x="107.2" y="98.9">B9</text>
<text x="107.2" y="100.3">B14</text>
<text x="107.2" y="101.7">B18</text>
<text x="241.1" y="98.2">L31</text>
<text x="59.7" y="105.9">AA16</text>
<text x="59.7" y="107.2">AA18</text>
<text x="60.4" y="103.1">Y23</text>
<text x="60.4" y="104.5">Y24</text>
<text x="107.2" y="103.1">B23</text>
<text x="107.2" y="104.5">C6</text>
<text x="107.2" y="105.9">C15</text>
<text x="107.2" y="107.2">C22</text>
<text x="241.1" y="103.7">H1</text>
<text x="241.1" y="107.9">L2</text>
<text x="59.7" y="108.6">AA20</text>
<text x="59.7" y="110">AA22</text>
<text x="59.7" y="111.4">AA24</text>
<text x="59.7" y="112.8">AB16</text>
<text x="107.2" y="108.6">C26</text>
<text x="107.2" y="110">D3</text>
<text x="107.2" y="111.4">D5</text>
<text x="107.2" y="112.8">D8</text>
<text x="59.7" y="114.2">AB18</text>
<text x="59.7" y="115.6">AB20</text>
<text x="59.7" y="117">AB22</text>
<text x="59.7" y="118.4">AB24</text>
<text x="107.2" y="114.2">D10</text>
<text x="107.2" y="115.6">D11</text>
<text x="107.2" y="117">D18</text>
<text x="107.2" y="118.4">E24</text>
<text x="107.2" y="119.8">G10</text>
<text x="241.1" y="119.1">W31</text>
<text x="241.1" y="117.7">N30</text>
<text x="107.2" y="121.2">G13</text>
<text x="107.2" y="122.6">G15</text>
<text x="107.2" y="124">G17</text>
<text x="107.2" y="125.3">H10</text>
<text x="241.1" y="120.5">T1</text>
<text x="59.6" y="130.9">AC16</text>
<text x="107.2" y="126.7">H13</text>
<text x="107.2" y="128.1">H15</text>
<text x="107.2" y="129.5">H17</text>
<text x="107.2" y="130.9">K7</text>
<text x="241.1" y="128.9">N27</text>
<text x="241.1" y="130.2">L3</text>
<text x="59.6" y="132.3">AC20</text>
<text x="59.6" y="133.7">AC24</text>
<text x="107.2" y="132.3">K9</text>
<text x="107.2" y="133.7">L13</text>
<text x="107.2" y="135.1">L17</text>
<text x="107.2" y="136.5">L18</text>
<text x="107.2" y="137.9">L23</text>
<text x="107.2" y="139.3">M7</text>
<text x="107.2" y="140.7">M9</text>
<text x="107.2" y="142.1">M11</text>
<text x="107.2" y="143.5">M21</text>
<text x="241.1" y="138.6">W1</text>
<text x="241.1" y="140">T2</text>
<text x="107.2" y="144.9">M23</text>
<text x="107.2" y="146.3">N7</text>
<text x="107.2" y="147.7">N9</text>
<text x="107.2" y="149.1">N11</text>
<text x="241.1" y="147">W2</text>
<text x="107.2" y="150.5">N21</text>
<text x="107.2" y="151.9">N23</text>
<text x="107.2" y="153.2">P7</text>
<text x="107.2" y="154.6">P8</text>
<text x="241.1" y="155.4">B30</text>
<text x="60.4" y="157.4">V19</text>
<text x="60.4" y="158.8">V20</text>
<text x="60.6" y="156">L14</text>
<text x="107.2" y="156">P9</text>
<text x="107.2" y="157.4">P10</text>
<text x="107.2" y="158.8">P11</text>
<text x="107.2" y="160.2">P12</text>
<text x="107.2" y="161.6">P13</text>
<text x="107.2" y="163">P14</text>
<text x="107.2" y="164.4">P15</text>
<text x="107.2" y="165.8">P16</text>
<text x="107.2" y="167.2">P17</text>
<text x="241.1" y="162.3">C29</text>
<text x="241.1" y="163.7">D29</text>
<text x="241.1" y="165.1">E28</text>
<text x="241.1" y="166.5">E31</text>
<text x="241.1" y="167.9">F27</text>
<text x="107.2" y="168.6">P18</text>
<text x="107.2" y="170">P19</text>
<text x="107.2" y="171.4">P20</text>
<text x="107.2" y="172.8">P21</text>
<text x="241.1" y="169.3">F28</text>
<text x="241.1" y="170.7">L30</text>
<text x="60.3" y="179.8">G12</text>
<text x="61" y="178.4">G9</text>
<text x="107.2" y="174.2">R7</text>
<text x="107.2" y="175.6">R8</text>
<text x="107.2" y="177">R9</text>
<text x="107.2" y="178.4">R10</text>
<text x="107.2" y="179.8">R11</text>
<text x="60.3" y="181.2">G14</text>
<text x="60.3" y="182.6">G16</text>
<text x="60.3" y="183.9">G18</text>
<text x="61" y="185.3">H9</text>
<text x="107.2" y="181.2">R12</text>
<text x="107.2" y="182.6">R13</text>
<text x="107.2" y="183.9">R14</text>
<text x="107.2" y="185.3">R15</text>
<text x="60.4" y="186.7">H12</text>
<text x="60.4" y="188.1">H14</text>
<text x="60.4" y="189.5">H16</text>
<text x="60.4" y="190.9">H18</text>
<text x="107.2" y="186.7">R16</text>
<text x="107.2" y="188.1">R17</text>
<text x="107.2" y="189.5">R18</text>
<text x="107.2" y="190.9">R19</text>
<text x="107.2" y="192.3">R20</text>
<text x="107.2" y="193.7">R21</text>
<text x="107.2" y="195.1">T7</text>
<text x="107.2" y="196.5">T9</text>
</g>
<g font-size="1.1">
<text x="64.2" y="1.8">U0101-E</text>
<text x="110.7" y="4.7">VPROC_PMU</text>
<text x="198.1" y=".9">U0101-F</text>
<text x="254.5" y="3.3">VIO18_PMU</text>
<text x="262.7" y="3.3">VTCXO_0_PMU</text>
<text x="24.2" y="11">VCORE_PMU</text>
<text x="23" y="14.5">VCORE_PMIC_FB</text>
<text x="23.8" y="15.9">GND_VCORE_FB</text>
<text x="38.1" y="13.7">[5]</text>
<text x="38.1" y="15.3">[5]</text>
<text x="131.4" y="14.9">2</text>
<text x="132.8" y="17.6">HT0105</text>
<text x="138" y="14.9">1</text>
<text x="141.4" y="17.9">VPROC_PMIC_FB_6328</text>
<text x="141.7" y="14.6">[5]</text>
<text x="27.5" y="22.8">HT0101</text>
<text x="30.3" y="20.5">2</text>
<text x="32.2" y="23.3">C0101</text>
<text x="36.9" y="20.5">1</text>
<text x="43.6" y="20.5">2</text>
<text x="49.1" y="22.7">HT0102</text>
<text x="50.2" y="20.5">1</text>
<text x="121.8" y="21.6">C0133</text>
<text x="131.4" y="21.9">1</text>
<text x="138" y="21.9">2</text>
<text x="141.7" y="21.6">[5]</text>
<text x="255" y="19.1">C0146</text>
<text x="259.9" y="18.8">C0147</text>
<text x="40.6" y="24.7">C0102</text>
<text x="46.1" y="26.1">C0103</text>
<text x="121.8" y="27.2">C0135</text>
<text x="121.8" y="24.4">C0134</text>
<text x="133.1" y="24.5">HT0106</text>
<text x="141.4" y="24.2">GND_VPROC_PMIC_FB_6328</text>
<text x="251.6" y="29.8">GND</text>
<text x="261.4" y="28.4" transform="rotate(-90 261.4 28.4)">GND</text>
<text x="35" y="35.8">C0105</text>
<text x="43.3" y="33">C0104</text>
<text x="121.5" y="30.2">C0136</text>
<text x="121.5" y="33.7">C0137</text>
<text x="32.9" y="41.4">C0107</text>
<text x="43.3" y="38.6">C0106</text>
<text x="121.5" y="40.7">C0139</text>
<text x="121.5" y="37.2">C0138</text>
<text x="253.8" y="41.8">VIO18_PMU</text>
<text x="32.9" y="47">C0109</text>
<text x="32.9" y="44.2">C0108</text>
<text x="121.5" y="44.2">C0140</text>
<text x="121.5" y="47.7">C0141</text>
<text x="248.3" y="44.6">VIO18_PMU</text>
<text x="32.9" y="49.8">C0110</text>
<text x="33.6" y="52.6">C0111</text>
<text x="121.5" y="51.2">C0142</text>
<text x="265.8" y="52">C0149</text>
<text x="265.9" y="48.9">C0148</text>
<text x="33.6" y="55.4">C0112</text>
<text x="121.5" y="58.1">C0144</text>
<text x="121.5" y="54.7">C0143</text>
<text x="252.2" y="58.4">GND</text>
<text x="121.5" y="61.6">C0145</text>
<text x="130.9" y="64">GND</text>
<text x="252.2" y="64">GND</text>
<text x="244.1" y="66.1">VIO18_PMU</text>
<text x="257.7" y="71.5">C0150</text>
<text x="22" y="74.4">VLTE_PMIC_FB</text>
<text x="22.3" y="75.8">GND_VLTE_FB</text>
<text x="24.5" y="73">VLTE_PMU</text>
<text x="34.6" y="72.5">[1,5]</text>
<text x="35.7" y="75.3">[5]</text>
<text x="35.7" y="73.9">[5]</text>
<text x="257.8" y="76.7">C0152</text>
<text x="257.8" y="73.9">C0151</text>
<text x="29.7" y="80.5">2</text>
<text x="35.3" y="78.8">HT0103</text>
<text x="36.2" y="80.5">1</text>
<text x="36.4" y="83.2">C0113</text>
<text x="42.9" y="80.5">2</text>
<text x="49.4" y="80.5">1</text>
<text x="50.6" y="79.5">HT0104</text>
<text x="257.8" y="79.5">C0153</text>
<text x="257.8" y="82.3">C0154</text>
<text x="36.4" y="86">C0114</text>
<text x="36.5" y="88.7">C0115</text>
<text x="257.4" y="89.5">C0155</text>
<text x="269.9" y="89.1">VIO18_PMU</text>
<text x="36.5" y="94.3">C0117</text>
<text x="36.5" y="91.6">C0116</text>
<text x="191.6" y="95.4">GND</text>
<text x="257.4" y="93.7">C0156</text>
<text x="269.7" y="93.3">VMC_PMU</text>
<text x="36.5" y="97.2">C0118</text>
<text x="36.7" y="100.1">C0119</text>
<text x="36.4" y="105.6">C0121</text>
<text x="36.5" y="102.8">C0120</text>
<text x="257.6" y="104.7">C0157</text>
<text x="269.8" y="104.5">VSIM1_PMU</text>
<text x="249" y="112.8">VIO18_PMU</text>
<text x="257.6" y="109.1">C0158</text>
<text x="266.4" y="112.8">VIO18_PMU</text>
<text x="269.8" y="108.6">VSIM2_PMU</text>
<text x="260.9" y="117.4">C0159</text>
<text x="34.5" y="120.5">VLTE_PMU</text>
<text x="260.2" y="125.8">C0160</text>
<text x="125.3" y="127.5">GND</text>
<text x="255.7" y="129.5">GND</text>
<text x="46.5" y="135.3">C0123</text>
<text x="255.9" y="133">VIO18_PMU</text>
<text x="268.7" y="133">VBUS33_PMU</text>
<text x="253.3" y="143.2">C0161</text>
<text x="260.9" y="143.2">C0162</text>
<text x="31.1" y="149.1">VSRAM_PMU</text>
<text x="51.4" y="144.2">GND</text>
<text x="250.8" y="147.7">GND</text>
<text x="41.7" y="160.4">C0124</text>
<text x="47.2" y="160.4">C0125</text>
<text x="257.1" y="161.1">C0163</text>
<text x="260.7" y="156">VCN18_PMU</text>
<text x="20.6" y="172.1">VM_EXT</text>
<text x="31" y="172.1">VM</text>
<text x="250.8" y="170.7">GND</text>
<text x="37.9" y="181.2">DVDD12_EMI</text>
<text x="21.4" y="188.5" transform="rotate(-90 21.4 188.5)">R0112</text>
<text x="30.8" y="188.9" transform="rotate(-90 30.8 188.9)">R0104</text>
<text x="22.9" y="196.8">C0126</text>
<text x="28" y="196.9">C0127</text>
<text x="32.6" y="196.9">C0128</text>
<text x="36.9" y="196.8">C0129</text>
<text x="41.2" y="196.8">C0130</text>
<text x="45.4" y="196.8">C0131</text>
<text x="50.3" y="196.8">C0132</text>
</g>
</svg>
